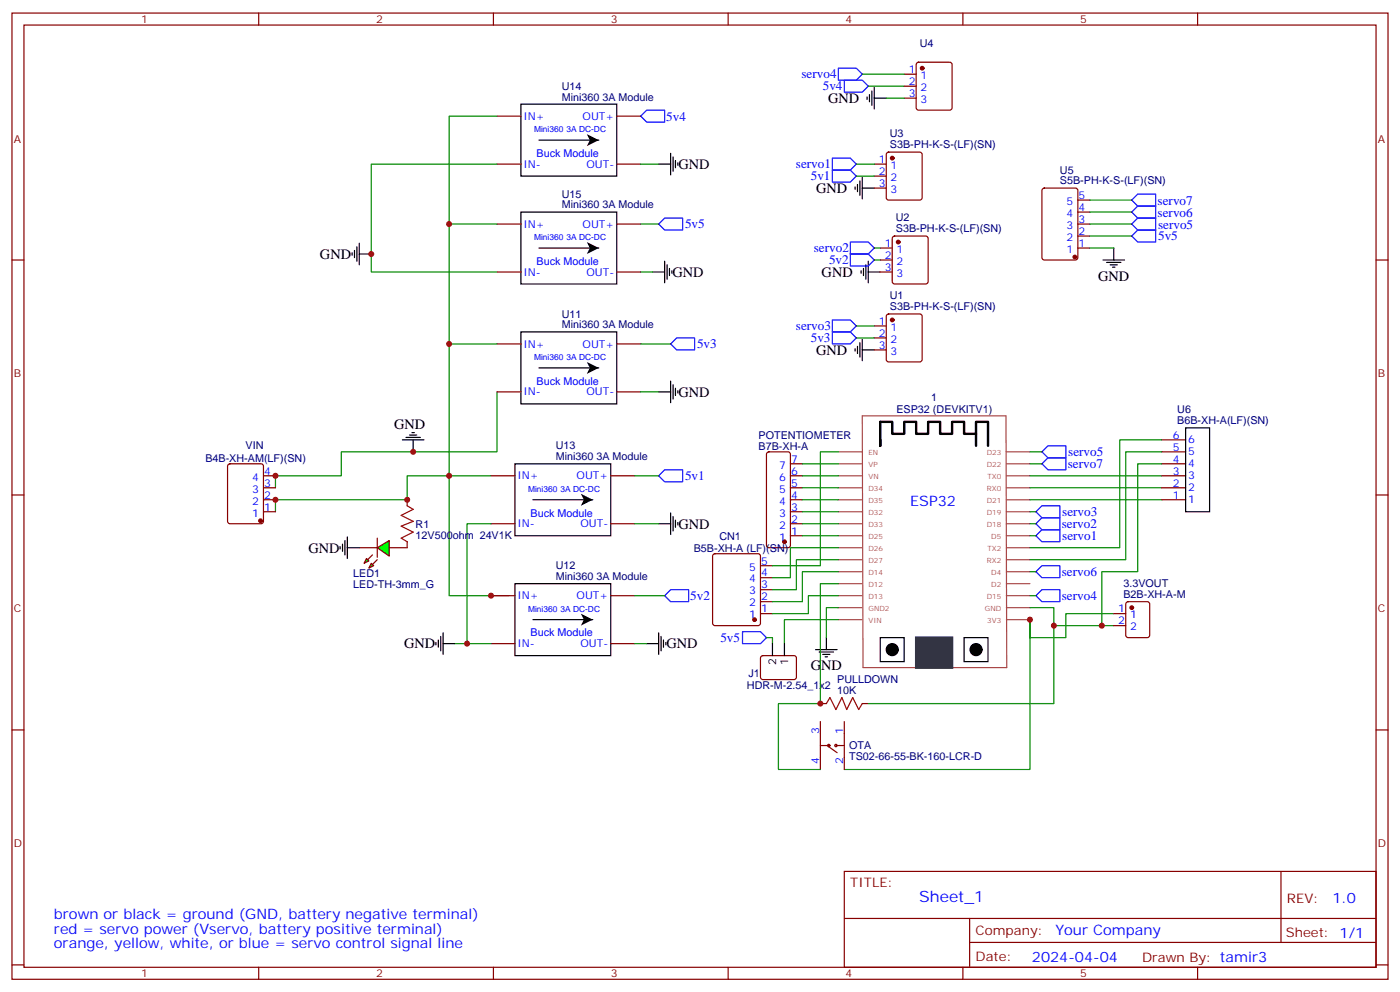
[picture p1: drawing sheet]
<svg xmlns="http://www.w3.org/2000/svg" width="412mm" height="292mm" viewBox="0 0 412 292" stroke-linecap="round" stroke-linejoin="round" font-family="sans-serif">
<g fill="none" stroke="#870000" stroke-width=".35">
<path d="M3.5 3.8h405.4v284.4h-405.4zM7.1 7.4h398.2v277.3h-398.2zM76.2 3.8v3.6M145.3 3.8v3.6M214.5 3.8v3.6M283.6 3.8v3.6M352.8 3.8v3.6M146.4 34.2h7.1M181.7 34.2h7M146.4 48.3h7.1M181.7 48.3h7M3.5 76.5h3.6"/>
<path d="M146.4 65.9h7.1M181.7 65.9h7M405.3 76.5h3.6M146.4 80h7.1M181.7 80h7M146.4 115.3h7.1M146.4 101.2h7.1M181.7 115.3h7M181.7 101.2h7M3.5 145.7h3.6M144.6 154.1h7.1M144.6 140h7.1"/>
<path d="M179.9 154.1h7.1M179.9 140h7.1M405.3 145.7h3.6M144.6 175.3h7.1M179.9 175.3h7.1M144.6 189.4h7.1M179.9 189.4h7.1M3.5 214.8h3.6M405.3 214.8h3.6M248.7 256.4h156.6v28.3h-156.6zM377.3 256.5v20.8M248.7 270.3h156.5"/>
<path d="M285.6 277.3h119.6M285.6 270.3v14.1M3.5 284h3.6M76.2 284.7v3.5M145.3 284.7v3.5M214.5 284.7v3.5M283.6 284.7v3.5M352.8 284.7v3.5M405.3 284h3.6"/>
</g>
<g fill="none" stroke="#000" stroke-width=".35">
<path d="M153.5 30.7h28.2v21.1h-28.2zM158.7 41.2h17.7M194 48.3h3.6M197.6 45.1v6.4M198.3 46.2v4.2M199 47.2v2.2M199.7 47.9v.7M103.7 74.4v.7M104.4 73.7v2.1M105.1 72.6v4.3M105.8 74.8h3.6M105.8 71.6v6.3"/>
<path d="M153.5 62.4h28.2v21.2h-28.2zM158.7 73h17.7M195.8 76.9v6.3M196.5 77.9v4.3M197.2 79v2.1M197.9 79.7v.7M253.6 79.7v.7M254.4 79v2.1M255.1 77.9v4.3M255.8 76.9v6.3M324.9 76.5h6.4M326 77.2h4.2"/>
<path d="M327 77.9h2.1M327.7 78.6h.7M328.1 73v3.5M153.5 97.7h28.2v21.2h-28.2zM192.3 80h3.5M254 99.8v6.4M255.8 80h3.5M158.7 108.3h17.7M194 115.3h3.6M197.6 112.1v6.4M198.3 113.2v4.2M199 114.3v2.1"/>
<path d="M199.7 115v.7M251.9 102.6v.7M252.6 101.9v2.1M253.3 100.9v4.2M254 103h3.5M118.5 129.4h6.4M119.6 128.7h4.2M120.6 128h2.2M121.4 127.3h.7M121.7 129.4v3.6M151.7 136.5h28.2v21.2h-28.2zM157 147.1h17.6"/>
<path d="M194 154.1h3.6M197.6 151v6.3M198.3 152v4.2M199 153.1v2.1M199.7 153.8v.7M151.7 171.8h28.2v21.1h-28.2zM128.4 189.1v.7M129.1 188.3v2.2M129.8 187.3v4.2M130.5 189.4h3.6M130.5 186.2v6.4M157 182.4h17.6"/>
<path d="M190.5 189.4h3.5M194 186.2v6.4M194.7 187.3v4.2M195.4 188.3v2.2M196.1 189.1v.7M240.2 191.2h6.4M241.3 191.9h4.2M242.4 192.6h2.1M243.1 193.3h.7M243.4 187.6v3.6M259.3 187.6h7v7.1h-7zM284 187.6h7v7.1h-7z"/>
</g>
<g fill="none" stroke="#00f" stroke-width=".35">
<path d="M190.5 32.4h5.3v3.5h-5.3l-1.8-1.7zM194 65.9l1.8-1.7h5.3v3.5h-5.3zM250.5 74.8h5.3l1.7 1.7-1.7 1.8h-5.3zM250.5 71.2h5.3l1.7 1.8-1.7 1.8h-5.3zM333.4 69.5l1.7-1.8h5.3v3.5h-5.3zM333.4 65.9l1.7-1.7h5.3v3.5h-5.3zM245.2 97.7h5.3l1.7 1.7-1.7 1.8h-5.3zM245.2 94.2h5.3l1.7 1.7-1.7 1.8h-5.3zM197.6 101.2l1.7-1.8h5.3v3.6h-5.3zM306.9 136.5l1.8-1.8h5.3v3.6h-5.3zM306.9 133l1.8-1.8h5.3v3.5h-5.3zM194 140l1.8-1.7h5.3v3.5h-5.3z"/>
<path d="M305.2 157.7l1.7-1.8h5.3v3.5h-5.3zM305.2 150.6l1.7-1.8h5.3v3.6h-5.3zM306.9 152.4h5.3v3.5h-5.3l-1.7-1.8zM197.6 173.5h5.2v3.6h-5.2l-1.8-1.8zM306.9 166.5h5.3v3.5h-5.3l-1.7-1.8zM218.7 185.9h5.3l1.8 1.7-1.8 1.8h-5.3z"/>
</g>
<path d="M146.4 48.3h-37v31.7h37M146.4 101.2h-14.1v38.8h-12.4v7.1h-38.8v3.5M146.4 115.3v17.7h-45.9v7h-19.4v3.5M188.7 101.2h8.9M144.6 140h-12.3v35.3h17.6M144.6 154.1h-7v35.3M187 154.1h7M187 140h7M187 175.3h8.8M246.9 178.8h-3.5v8.8M134.1 189.4h10.5M187 189.4h3.5" fill="none" stroke="#008700" stroke-width=".35"/>
<g fill="none" stroke="#a64a4a" stroke-width=".35">
<path d="M246.9 136.5h7M246.9 133h7M254 122.4h42.3l.3 74.1h-42.4zM296.4 136.5h7M296.4 133h7M246.9 157.7h7M246.9 154.1h7M246.9 150.6h7M246.9 147.1h7M246.9 143.5h7M246.9 140h7M296.4 157.7h7"/>
<path d="M296.4 154.1h7M296.4 150.6h7M296.4 147.1h7M296.4 143.5h7M296.4 140h7M246.9 178.8h7M246.9 175.3h7M246.9 171.8h7M246.9 168.2h7M246.9 164.7h7M246.9 161.2h7M296.4 178.8h7"/>
<path d="M296.4 175.3h7M296.4 171.8h7M296.4 168.2h7M296.4 164.7h7M296.4 161.2h7M246.9 182.4h7M296.4 182.4h7"/>
</g>
<path d="M269.9 187.6h10.6v8.9h-10.6z" fill="#333" stroke="#333" stroke-width=".71"/>
<g fill="#000" stroke="#000" stroke-width=".35">
<circle cx="262.8" cy="191.2" r="1.76"/>
<circle cx="287.5" cy="191.2" r="1.76"/>
</g>
<path d="M259.3 129.4v1.8v-7.1h3.5v3.6h3.5v-3.6h3.6v3.6h3.5v-3.6h3.5v3.6h3.6v-3.6h3.5v3.6h3.5v-3.6h3.5v7.1M287.5 127.7v3.5" fill="none" stroke="#000" stroke-width=".71"/>
<path d="M172.9 39.5l3.5 1.7-3.5 1.8 .8-1.8zM172.9 71.2l3.5 1.8-3.5 1.8 .8-1.8zM172.9 106.5l3.5 1.8-3.5 1.7 .8-1.7zM171.1 145.3l3.5 1.8-3.5 1.7 .9-1.7zM171.1 180.6l3.5 1.8-3.5 1.7 .9-1.7z" fill="#000"/>
<path d="M111.1 161.2l3.6-2.1v4.6z" fill="#0f0" stroke="#870000" stroke-width=".35"/>
<path d="M111.1 158.4v5.6z" fill="#f00" stroke="#870000" stroke-width=".35"/>
<g fill="#870000" stroke="#870000" stroke-width=".35">
<path d="M111.1 164.7l-1.4 1.4z"/>
<path d="M109.7 163.3l-1.4 1.4z"/>
</g>
<g fill="#0f0" stroke="#870000" stroke-width=".35">
<path d="M109.4 165.8l.7 .7-1.4 .7z"/>
<path d="M107.9 164.4l.8 .7-1.5 .7z"/>
</g>
<g fill="none" stroke="#870000" stroke-width=".35">
<path d="M270.1 18.5l.5-.2h9.2l.5 .2 .2 .5v12.7l-.3 .5-.4 .2h-9.2l-.5-.2-.2-.5v-12.7zM266.3 21.8h3.6M266.3 25.4h3.6M266.3 28.9h3.6M257.5 48.3h3.6M257.5 51.8h3.6M257.5 55.4h3.6M261.3 45l.5-.2h9.1l.5 .2 .2 .5v12.7l-.2 .5-.5 .2h-9.1l-.5-.3-.2-.4v-12.7zM307.2 55.6l.4-.2h9.2l.6 .4 .1 20-.5 .7h-9.4l-.6-.4-.1-20zM317.5 58.9h3.5M259.3 73h3.5M259.3 76.5h3.5"/>
<path d="M263.1 69.7l.4-.2h9.2l.5 .2 .2 .5v12.7l-.2 .5-.5 .2h-9.2l-.5-.3-.2-.4v-12.7zM317.5 73h3.5M317.5 69.5h3.5M317.5 65.9h3.5M317.5 62.4h3.5M257.5 95.9h3.6M257.5 99.4h3.6M259.3 80h3.5M261.3 92.6l.5-.2h9.1l.5 .2 .2 .5v12.7l-.2 .5-.5 .2h-9.1l-.5-.2-.2-.5v-12.7zM257.5 103h3.6M67.3 136.7l.4-.2h9.2l.7 .4v16.5l-.5 .7h-9.4l-.6-.4-.1-16.5zM226 133.2l.5-.2h5.6l.7 .4v27.1l-.2 .5-.5 .2h-5.6l-.5-.3-.2-.4v-26.8z"/>
<path d="M232.8 136.5h3.6M342.2 136.5h7M342.2 133h7M342.2 129.4h7M77.6 150.6h3.5M77.6 147.1h3.5M77.6 143.5h3.5M77.6 140h3.5M119.9 159.4v1.8h-5.2M119.9 147.1v1.7M232.8 150.6h3.6M232.8 147.1h3.6"/>
<path d="M232.8 143.5h3.6M232.8 140h3.6M232.8 157.7h3.6M232.8 154.1h3.6M342.2 147.1h7M342.2 143.5h7M342.2 140h7M105.8 161.2h5.3M210.1 163.2l.5-.3h12.7l.7 .5v20l-.4 .7h-13l-.6-.4-.1-20zM224 177.1h3.5M224 173.5h3.5M224 170h3.5"/>
<path d="M224 166.5h3.5M331.8 177.3l.5-.2h5.7l.6 .4 .1 9.4-.5 .7h-5.9l-.6-.4-.1-9.4zM224 180.6h3.5M224.2 193.1l.5-.2 9.5 .1 .4 .6-.1 6-.6 .4-9.5-.1-.4-.6v-5.7zM328.1 180.6h3.5M328.1 184.1h3.5M241.7 212.3v14.1M241.7 219.4h2.4M241.7 207h1.7M244.1 219.7l2.5 1.8M246.2 219.4h2.5M248.7 212.3v14.1"/>
<path d="M254 207h1.8"/>
<circle cx="244.1" cy="219.4" r=".35"/>
<circle cx="246.2" cy="219.4" r=".35"/>
</g>
<g fill="none" stroke="#000" stroke-width=".35">
<path d="M255.4 28.5v.7M256.1 27.8v2.2M256.8 26.8v4.2M257.5 28.9h3.6M257.5 25.7v6.4M251.9 55v.7M252.6 54.3v2.1M253.3 53.2v4.3M254 55.4h3.5M254 52.2v6.3M349.2 125.9h7.1v24.7h-7.1zM101.6 159.1v4.2"/>
<path d="M102.3 158v6.4M100.2 160.8v.7M100.9 160.1v2.1M102.3 161.2h3.5M227.5 189.4v3.5M231.1 189.4v3.5"/>
</g>
<g fill="#870000" stroke="#870000" stroke-width=".35">
<circle cx="316.6" cy="75.6" r=".53"/>
<circle cx="271.6" cy="20.1" r=".53"/>
<circle cx="262.8" cy="46.5" r=".53"/>
<circle cx="264.6" cy="71.2" r=".53"/>
<circle cx="262.8" cy="94.2" r=".53"/>
<circle cx="333.4" cy="178.8" r=".53"/>
<circle cx="76.7" cy="153.2" r=".53"/>
<circle cx="231.1" cy="159.4" r=".53"/>
<circle cx="222.2" cy="182.4" r=".53"/>
</g>
<path d="M246.9 20.1h5.3l1.8 1.7-1.8 1.8h-5.3zM248.7 23.6h5.3l1.8 1.8-1.8 1.7h-5.3zM245.2 46.5h5.3l1.7 1.8-1.7 1.8h-5.3zM245.2 50.1h5.3l1.7 1.7-1.7 1.8h-5.3zM333.4 58.9l1.7-1.8h5.3v3.5h-5.3zM333.4 62.4l1.7-1.8h5.3v3.6h-5.3zM306.9 173.5h5.3v3.6h-5.3l-1.7-1.8z" fill="none" stroke="#00f" stroke-width=".35"/>
<g fill="none" stroke="#008700" stroke-width=".35">
<path d="M146.4 34.2h-14.1v31.7M254 21.8h12.3M255.8 25.4h10.5M261.1 28.9h5.2M188.7 48.3h5.3M252.2 51.8h5.3M252.2 48.3h5.3M321 58.9h12.4M146.4 65.9h-14.1v35.3M188.7 65.9h5.3M257.5 73h1.8M257.5 76.5h1.8"/>
<path d="M321 73h7.1M321 69.5h12.4M321 65.9h12.4M321 62.4h12.4M188.7 80h3.6M252.2 99.4h5.3M252.2 95.9h5.3M188.7 115.3h5.3M236.4 136.5h10.5M246.9 133h-5.2v33.5h-14.2M303.4 136.5h3.5M303.4 133h3.5"/>
<path d="M342.2 129.4h-12.4v31.8h-26.4M342.2 133h-10.6v31.7h-28.2M342.2 136.5h-7.1v31.7h-10.5v15.9M236.4 140h10.5M236.4 143.5h10.5M236.4 147.1h10.5M236.4 150.6h10.5M236.4 154.1h10.5M236.4 157.7h10.5M303.4 140h38.8M303.4 143.5h38.8M303.4 147.1h38.8"/>
<path d="M303.4 150.6h1.8M303.4 154.1h1.8M303.4 157.7h1.8M246.9 171.8h-5.2v35.2h-12.4v19.4h12.4M246.9 175.3h-8.8v5.3h-10.6M246.9 168.2h-10.5v8.9h-8.9M246.9 164.7h-12.3v8.8h-7.1M246.9 161.2h-14.1v8.8h-5.3M303.4 178.8h7v5.3h17.7M303.4 168.2h1.8M303.4 175.3h1.8M225.8 187.6h1.7v1.8"/>
<path d="M246.9 182.4h-15.8v7M310.4 184.1v22.9h-54.6M328.1 180.6h-14.1v7h-10.6v-5.2v44h-54.7"/>
</g>
<path d="M119.9 148.8l1.8 1.1-3.5 1.8 3.5 1.7-3.5 1.4 3.5 1.8-3.5 1.8 1.7 1M243.4 207l1.1-1.7 1.7 3.5 1.8-3.5 1.4 3.5 1.8-3.5 1.7 3.5 1.1-1.8" fill="none" stroke="#a10000" stroke-width=".35"/>
<g fill="#c00">
<circle cx="132.3" cy="140" r=".88"/>
<circle cx="137.6" cy="189.4" r=".88"/>
<circle cx="144.6" cy="175.3" r=".88"/>
<circle cx="119.9" cy="147.1" r=".88"/>
<circle cx="121.7" cy="133" r=".88"/>
<circle cx="81.1" cy="147.1" r=".88"/>
<circle cx="81.1" cy="140" r=".88"/>
<circle cx="109.4" cy="74.8" r=".88"/>
<circle cx="132.3" cy="101.2" r=".88"/>
<circle cx="132.3" cy="65.9" r=".88"/>
<circle cx="241.7" cy="207" r=".88"/>
<circle cx="303.4" cy="182.4" r=".88"/>
<circle cx="310.4" cy="184.1" r=".88"/>
<circle cx="324.6" cy="184.1" r=".88"/>
</g>
<text font-size="4.6" fill="#00f" x="270.8" y="265.5">Sheet_1</text>
<g font-size="4.2">
<text x="243.9" y="30.3">GND</text>
<text x="199.8" y="49.7">GND</text>
<text x="240.4" y="56.7">GND</text>
<text x="94.3" y="76.2">GND</text>
<text x="198.1" y="81.5">GND</text>
<text x="242" y="81.4">GND</text>
<text x="323.5" y="82.6">GND</text>
<text x="240.4" y="104.4">GND</text>
<text x="199.8" y="116.7">GND</text>
<text x="116.1" y="126.1">GND</text>
<text x="199.8" y="155.5">GND</text>
<text x="90.8" y="162.6">GND</text>
<text x="119.1" y="190.8">GND</text>
<text x="196.3" y="190.8">GND</text>
<text x="238.8" y="197.2">GND</text>
</g>
<g font-size="4.2" fill="#00f">
<text x="268.1" y="148.8">ESP32</text>
<text x="392.5" y="265.7">1.0</text>
<text x="15.9" y="270.5">brown or black = ground (GND, battery negative terminal)</text>
<text x="15.9" y="274.8">red = servo power (Vservo, battery positive terminal)</text>
<text x="310.9" y="275.3">Your Company</text>
<text x="15.9" y="279">orange, yellow, white, or blue = servo control signal line</text>
<text x="304" y="283.1">2024-04-04</text>
</g>
<g font-size="3.9" fill="#00f">
<text x="236.1" y="23">servo4</text>
<text x="242.4" y="26.5">5v4</text>
<text x="196.3" y="35.5">5v4</text>
<text x="234.4" y="49.5">servo1</text>
<text x="238.8" y="53">5v1</text>
<text x="341" y="63.7">servo6</text>
<text x="341" y="60.2">servo7</text>
<text x="201.8" y="67.2">5v5</text>
<text x="341.1" y="70.8">5v5</text>
<text x="341.1" y="67.2">servo5</text>
<text x="239.7" y="74.2">servo2</text>
<text x="244.2" y="77.7">5v2</text>
<text x="234.4" y="97.1">servo3</text>
<text x="238.8" y="100.7">5v3</text>
<text x="205.3" y="102.5">5v3</text>
<text x="314.5" y="137.8">servo7</text>
<text x="314.7" y="134.3">servo5</text>
<text x="201.8" y="141.2">5v1</text>
<text x="312.8" y="155.4">servo2</text>
<text x="312.9" y="151.9">servo3</text>
<text x="312.9" y="159">servo1</text>
<text x="312.8" y="169.6">servo6</text>
<text x="203.3" y="176.5">5v2</text>
<text x="312.8" y="176.6">servo4</text>
<text x="212.2" y="188.9">5v5</text>
</g>
<g font-size="3.9" fill="#800">
<text x="250.5" y="261">TITLE:</text>
<text x="379.1" y="265.7">REV:</text>
<text x="287.4" y="275.2">Company:</text>
<text x="378.7" y="275.8">Sheet: 1/1</text>
<text x="287.4" y="282.9">Date:</text>
<text x="336.4" y="283">Drawn By: tamir3</text>
</g>
<g font-size="3.2" fill="#800">
<text x="41.6" y="6.8">1</text>
<text x="110.8" y="6.8">2</text>
<text x="179.9" y="6.8">3</text>
<text x="249.1" y="6.8">4</text>
<text x="318.2" y="6.8">5</text>
<text x="4.1" y="41.9">A</text>
<text x="405.9" y="41.9">A</text>
<text x="4.1" y="111.1">B</text>
<text x="405.9" y="111.1">B</text>
<text x="4.1" y="180.2">C</text>
<text x="405.9" y="180.2">C</text>
<text x="4.1" y="249.4">D</text>
<text x="405.9" y="249.4">D</text>
<text x="41.6" y="287.7">1</text>
<text x="110.8" y="287.7">2</text>
<text x="179.9" y="287.7">3</text>
<text x="249.1" y="287.7">4</text>
<text x="318.2" y="287.7">5</text>
</g>
<g font-size="3.2" fill="#000080">
<text x="270.9" y="13.9">U4</text>
<text x="165.5" y="29.6">Mini360 3A Module</text>
<text x="165.5" y="26.4">U14</text>
<text x="262.1" y="40.4">U3</text>
<text x="262.1" y="43.6">S3B-PH-K-S-(LF)(SN)</text>
<text x="312.2" y="51.1">U5</text>
<text x="165.5" y="58.2">U15</text>
<text x="312.2" y="54.3">S5B-PH-K-S-(LF)(SN)</text>
<text x="165.5" y="61.3">Mini360 3A Module</text>
<text x="263.9" y="65.1">U2</text>
<text x="263.9" y="68.3">S3B-PH-K-S-(LF)(SN)</text>
<text x="262.1" y="88">U1</text>
<text x="165.5" y="93.5">U11</text>
<text x="262.1" y="91.2">S3B-PH-K-S-(LF)(SN)</text>
<text x="165.5" y="96.6">Mini360 3A Module</text>
<text x="274.2" y="118.1">1</text>
<text x="264.1" y="121.7">ESP32 (DEVKITV1)</text>
<text x="346.8" y="124.8">B6B-XH-A(LF)(SN)</text>
<text x="346.8" y="121.7">U6</text>
<text x="223.5" y="129.2">POTENTIOMETER</text>
<text x="60.5" y="135.8">B4B-XH-AM(LF)(SN)</text>
<text x="72.3" y="132.2">VIN</text>
<text x="163.7" y="135.4">Mini360 3A Module</text>
<text x="163.7" y="132.3">U13</text>
<text x="223.5" y="132.4">B7B-XH-A</text>
<text x="122.4" y="155.3">R1</text>
<text x="122.4" y="158.5">12V500ohm 24V1K</text>
<text x="211.9" y="158.8">CN1</text>
<text x="163.7" y="167.5">U12</text>
<text x="204.4" y="162.3">B5B-XH-A (LF)(SN)</text>
<text x="104.1" y="172.9">LED-TH-3mm_G</text>
<text x="104.1" y="169.8">LED1</text>
<text x="163.7" y="170.7">Mini360 3A Module</text>
<text x="330.9" y="172.8">3.3VOUT</text>
<text x="330.9" y="176">B2B-XH-A-M</text>
<text x="220" y="202.9">HDR-M-2.54_1x2</text>
<text x="220.5" y="199.4">J1</text>
<text x="246.6" y="201">PULLDOWN</text>
<text x="246.6" y="204.2">10K</text>
<text x="250.1" y="220.5">OTA</text>
<text x="250.1" y="223.7">TS02-66-55-BK-160-LCR-D</text>
</g>
<g font-size="3.2" fill="#00f">
<text x="267.7" y="21.5">1</text>
<text x="271.2" y="23.2">1</text>
<text x="267.7" y="25">2</text>
<text x="267.7" y="28.5">3</text>
<text x="271.2" y="26.8">2</text>
<text x="154.2" y="35.2">IN+</text>
<text x="171.6" y="35.2">OUT+</text>
<text x="271.2" y="30.3">3</text>
<text x="158" y="46.2">Buck Module</text>
<text x="258.9" y="47.9">1</text>
<text x="154.2" y="49.4">IN-</text>
<text x="172.8" y="49.4">OUT-</text>
<text x="258.9" y="51.5">2</text>
<text x="262.4" y="49.7">1</text>
<text x="262.4" y="53.2">2</text>
<text x="258.9" y="55">3</text>
<text x="262.4" y="56.8">3</text>
<text x="317.7" y="58.5">5</text>
<text x="314.2" y="63.8">4</text>
<text x="314.2" y="60.3">5</text>
<text x="317.7" y="65.6">3</text>
<text x="317.7" y="62.1">4</text>
<text x="154.2" y="67">IN+</text>
<text x="171.6" y="67">OUT+</text>
<text x="314.2" y="70.9">2</text>
<text x="314.2" y="67.3">3</text>
<text x="317.7" y="69.1">2</text>
<text x="158" y="77.9">Buck Module</text>
<text x="260.6" y="72.6">1</text>
<text x="260.6" y="76.2">2</text>
<text x="264.1" y="74.4">1</text>
<text x="264.1" y="77.9">2</text>
<text x="314.2" y="74.4">1</text>
<text x="317.7" y="72.6">1</text>
<text x="154.2" y="81.1">IN-</text>
<text x="172.8" y="81.1">OUT-</text>
<text x="260.6" y="79.7">3</text>
<text x="264.1" y="81.5">3</text>
<text x="258.9" y="95.6">1</text>
<text x="258.9" y="99.1">2</text>
<text x="262.4" y="97.3">1</text>
<text x="262.4" y="100.9">2</text>
<text x="154.2" y="102.3">IN+</text>
<text x="171.6" y="102.3">OUT+</text>
<text x="258.9" y="102.6">3</text>
<text x="262.4" y="104.4">3</text>
<text x="158" y="113.2">Buck Module</text>
<text x="154.2" y="116.4">IN-</text>
<text x="172.8" y="116.4">OUT-</text>
<text x="345.5" y="129.1">6</text>
<text x="350" y="130.5">6</text>
<text x="229.5" y="137.9">7</text>
<text x="233" y="136.1">7</text>
<text x="345.5" y="136.1">4</text>
<text x="345.5" y="132.6">5</text>
<text x="350" y="137.5">4</text>
<text x="350" y="134">5</text>
<text x="74.3" y="141.4">4</text>
<text x="77.8" y="143.2">3</text>
<text x="77.8" y="139.7">4</text>
<text x="152.4" y="141.1">IN+</text>
<text x="169.8" y="141.1">OUT+</text>
<text x="229.5" y="141.4">6</text>
<text x="233" y="143.2">5</text>
<text x="233" y="139.7">6</text>
<text x="345.5" y="143.2">2</text>
<text x="345.5" y="139.7">3</text>
<text x="350" y="141.1">3</text>
<text x="74.3" y="148.5">2</text>
<text x="74.3" y="145">3</text>
<text x="77.8" y="146.7">2</text>
<text x="229.5" y="148.5">4</text>
<text x="229.5" y="145">5</text>
<text x="233" y="146.7">4</text>
<text x="345.5" y="146.7">1</text>
<text x="350" y="148.1">1</text>
<text x="350" y="144.6">2</text>
<text x="74.3" y="152">1</text>
<text x="77.8" y="150.2">1</text>
<text x="152.4" y="155.2">IN-</text>
<text x="156.3" y="152">Buck Module</text>
<text x="171" y="155.2">OUT-</text>
<text x="229.5" y="155.5">2</text>
<text x="229.5" y="152">3</text>
<text x="233" y="153.8">2</text>
<text x="233" y="150.2">3</text>
<text x="229.5" y="159.1">1</text>
<text x="233" y="157.3">1</text>
<text x="220.7" y="167.9">5</text>
<text x="224.2" y="166.1">5</text>
<text x="220.7" y="171.4">4</text>
<text x="224.2" y="173.2">3</text>
<text x="224.2" y="169.7">4</text>
<text x="152.4" y="176.4">IN+</text>
<text x="169.8" y="176.4">OUT+</text>
<text x="220.7" y="178.5">2</text>
<text x="220.7" y="174.9">3</text>
<text x="224.2" y="176.7">2</text>
<text x="220.7" y="182">1</text>
<text x="224.2" y="180.2">1</text>
<text x="329.4" y="180.2">1</text>
<text x="329.4" y="183.8">2</text>
<text x="332.9" y="182">1</text>
<text x="332.9" y="185.5">2</text>
<text x="152.4" y="190.5">IN-</text>
<text x="156.3" y="187.3">Buck Module</text>
<text x="171" y="190.5">OUT-</text>
<text x="241.3" y="215.9" transform="rotate(-90 241.3 215.9)">3</text>
<text x="248.4" y="215.9" transform="rotate(-90 248.4 215.9)">1</text>
<text x="241.3" y="224.9" transform="rotate(-90 241.3 224.9)">4</text>
<text x="248.4" y="224.9" transform="rotate(-90 248.4 224.9)">2</text>
</g>
<g font-size="3.2">
<text x="228.6" y="195.7" transform="rotate(-90 228.6 195.7)">2</text>
<text x="232.1" y="195.7" transform="rotate(-90 232.1 195.7)">1</text>
</g>
<g font-size="2.5" fill="#00f">
<text x="157.3" y="38.9">Mini360</text>
<text x="166.9" y="38.9">3A DC-DC</text>
<text x="157.3" y="70.7">Mini360</text>
<text x="166.9" y="70.7">3A DC-DC</text>
<text x="157.3" y="106">Mini360</text>
<text x="166.9" y="106">3A DC-DC</text>
<text x="155.6" y="144.8">Mini360</text>
<text x="165.1" y="144.8">3A DC-DC</text>
<text x="155.6" y="180.1">Mini360</text>
<text x="165.1" y="180.1">3A DC-DC</text>
</g>
<g font-size="2.1" fill="#a54b4b">
<text x="255.8" y="137.5">VP</text>
<text x="255.8" y="134">EN</text>
<text x="290.6" y="137.5">D22</text>
<text x="290.6" y="134">D23</text>
<text x="255.8" y="141.1">VN</text>
<text x="290.9" y="141.1">TX0</text>
<text x="255.8" y="148.1">D35</text>
<text x="255.8" y="144.6">D34</text>
<text x="290.6" y="148.1">D21</text>
<text x="290.7" y="144.6">RX0</text>
<text x="255.8" y="155.2">D33</text>
<text x="255.8" y="151.6">D32</text>
<text x="290.6" y="155.2">D18</text>
<text x="290.6" y="151.6">D19</text>
<text x="255.8" y="158.7">D25</text>
<text x="292" y="158.7">D5</text>
<text x="255.8" y="165.8">D27</text>
<text x="255.8" y="162.2">D26</text>
<text x="290.7" y="165.8">RX2</text>
<text x="290.9" y="162.2">TX2</text>
<text x="255.8" y="172.8">D12</text>
<text x="255.8" y="169.3">D14</text>
<text x="292" y="172.8">D2</text>
<text x="292" y="169.3">D4</text>
<text x="255.8" y="179.9">GND2</text>
<text x="255.8" y="176.3">D13</text>
<text x="290.1" y="179.9">GND</text>
<text x="290.6" y="176.3">D15</text>
<text x="255.8" y="183.4">VIN</text>
<text x="290.8" y="183.4">3V3</text>
</g>
</svg>
